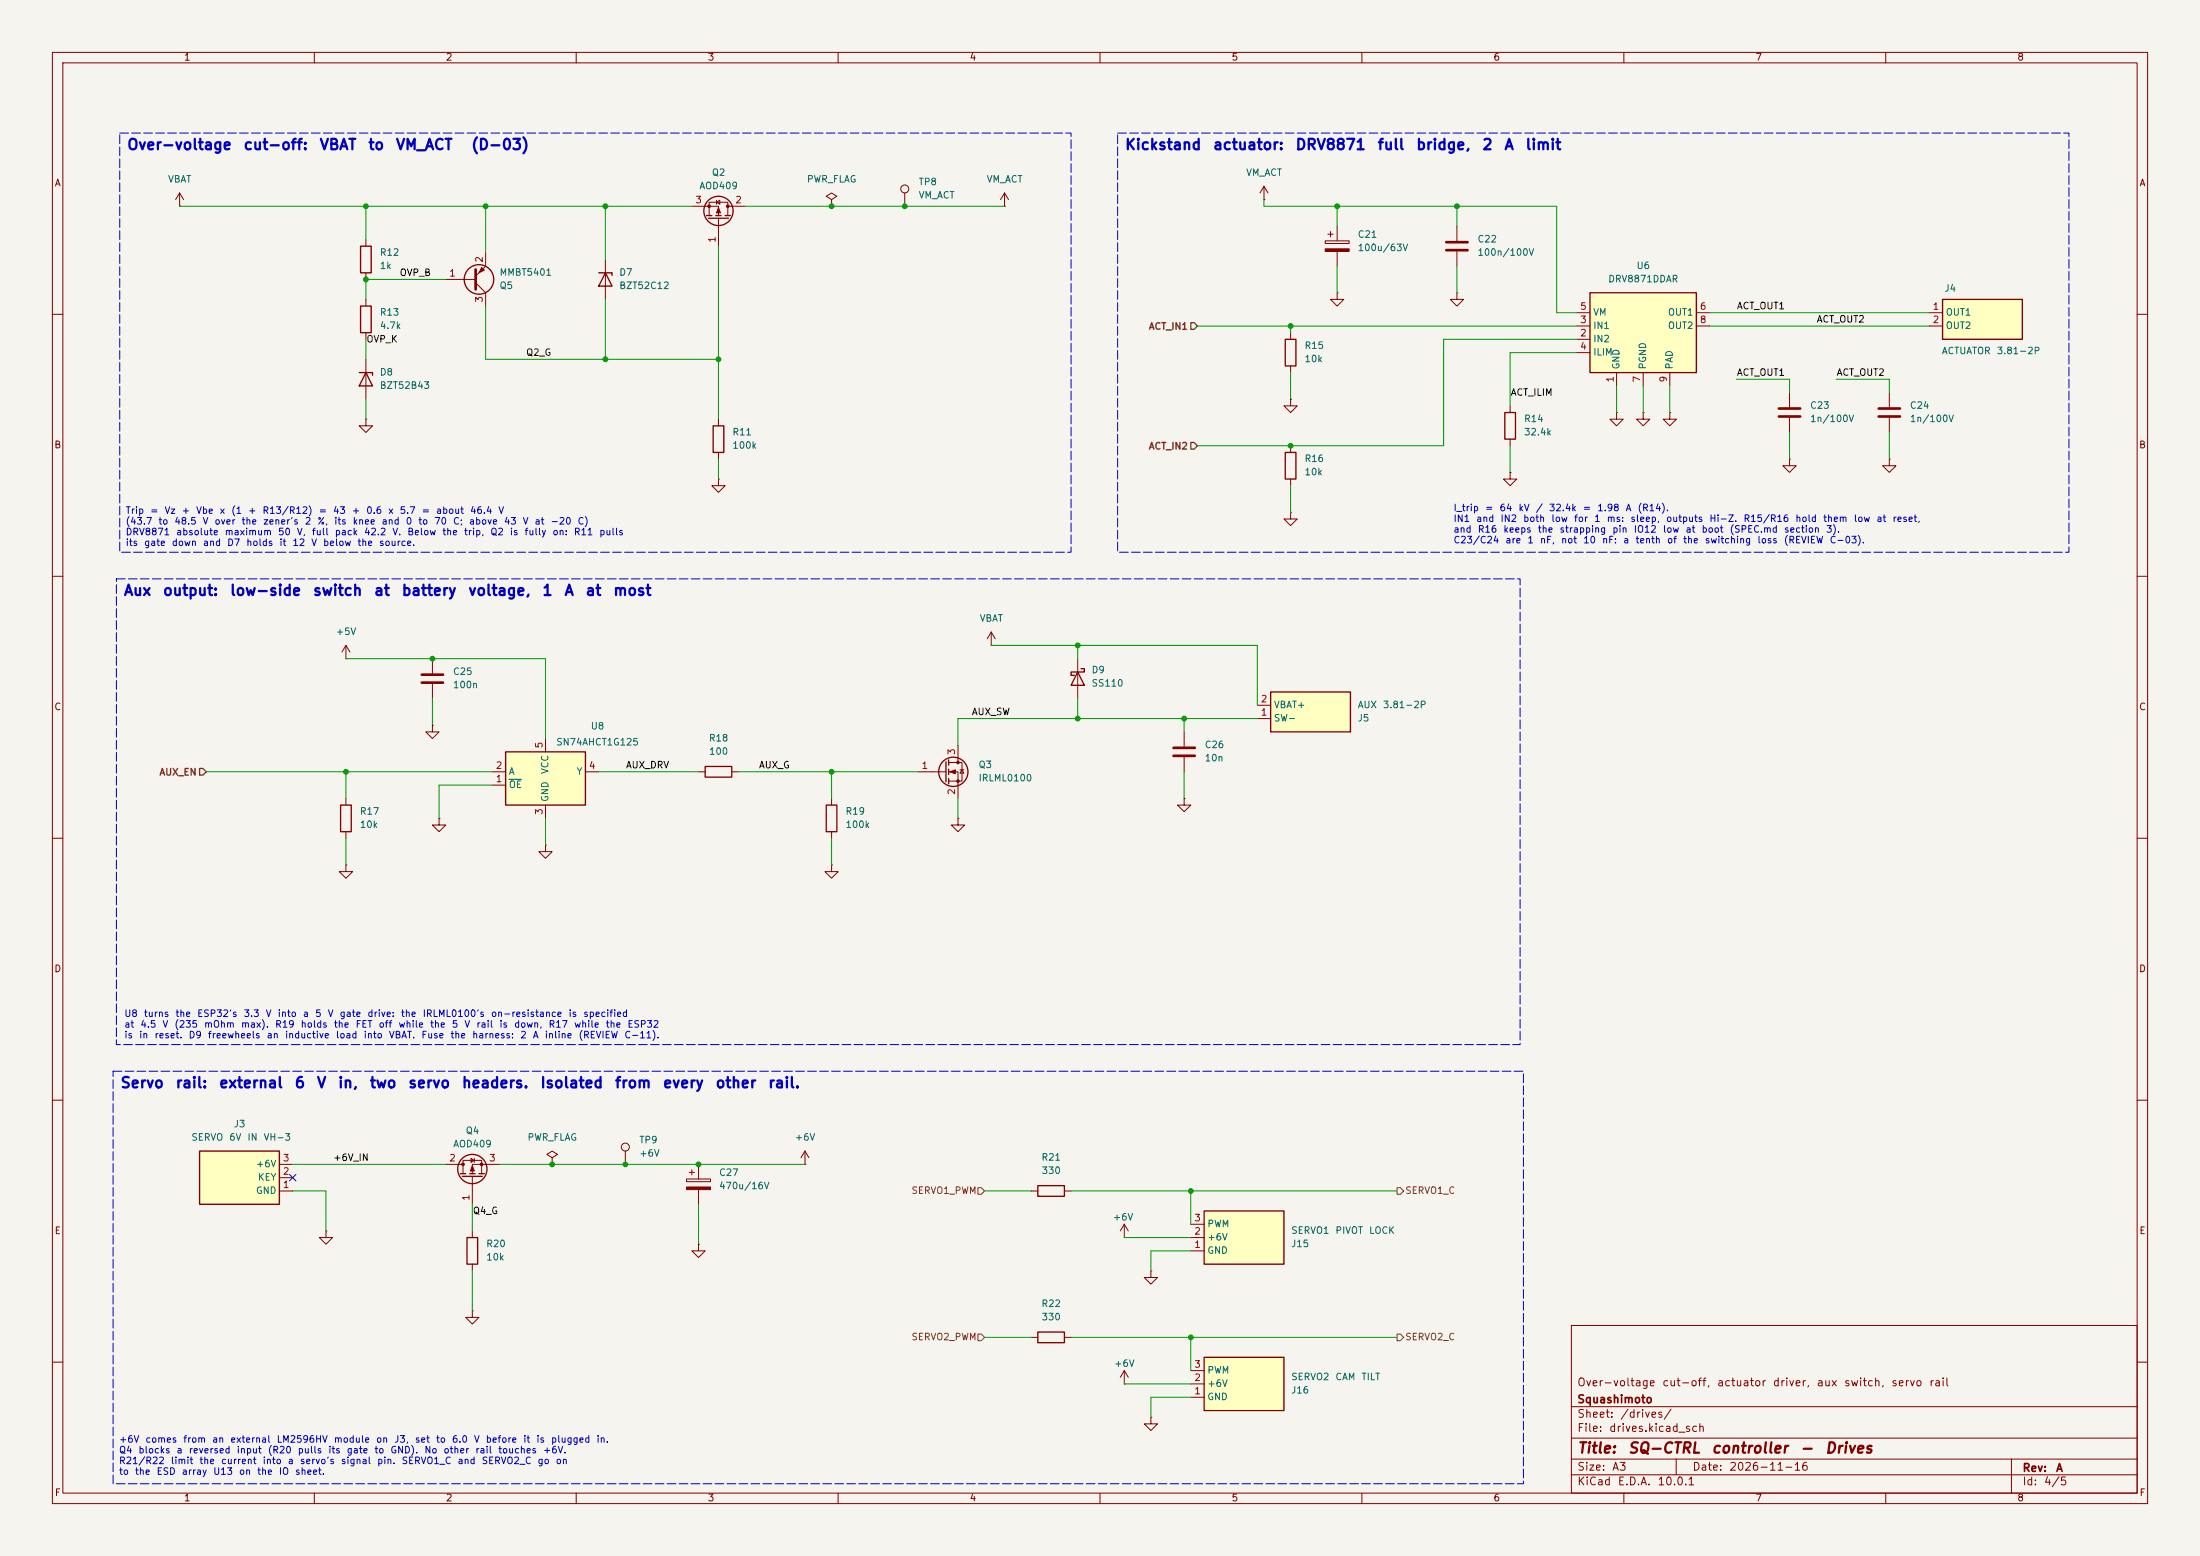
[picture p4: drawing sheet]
<svg xmlns="http://www.w3.org/2000/svg" width="420mm" height="297mm" viewBox="0 0 420 297" stroke-linecap="round" stroke-linejoin="round" font-family="sans-serif">
<path d="M0 0h420v297h-420z" fill="#f5f4ef" stroke="#f5f4ef" stroke-width=".19"/>
<g fill="none" stroke="#840000" stroke-width=".19">
<path d="M10 10h400v277h-400zM12 12h396v273h-396zM60 10v2M110 10v2M160 10v2M210 10v2M260 10v2M310 10v2M360 10v2M34.3 39.4h.1M34.3 36.8l-.8 1.3M34.3 36.8l.8 1.3"/>
<path d="M34.3 36.8v2.6M132.1 39.4h5.1v1.7M136.8 38.6l.6-.4v.8zM136.8 38.2v.8M138.9 39.4h3.3M158.7 38.1l1.1-.6-1.1-.7-1 .7 1 .6v1.3M158.7 39.4h.1M135.4 41.1v-2.5h3.5v2.5M137.2 41.7v5.3M10 60h2M246.4 76.2v1.3h1.2l-1.2 1.2-1.3-1.2h1.3M246.4 76.2h.1"/>
<path d="M408 60h2M137.2 91.4v1.3h1.2l-1.2 1.3-1.3-1.3h1.3M137.2 91.4h.1M341.6 87.6v1.3h1.3l-1.3 1.3-1.2-1.3h1.2M341.6 87.6h.1M10 110h2M408 110h2M226.1 139.7v2.8M10 160h2M226.1 144.5v2.8M408 160h2M10 210h2"/>
<path d="M408 210h2M85.1 222.2h3.3M88.4 224v-2.5h3.5v2.5M89.9 221.1l.7 .4-.7 .4zM90.2 224.5v5.4M90.6 221.1v.8M95.2 222.2h-5v1.8M105.4 221l1-.7-1-.6-1 .6 1 .7v1.2M105.4 222.2h.1M196.8 255.3h1.3M203.2 255.3h1.3M300 253h108v32h-108z"/>
<path d="M10 260h2M300 278.5h108M300 274.5h108M300 268.5h108M320 278.5v3M384 278.5v6.5M408 260h2M60 285v2M110 285v2M160 285v2M210 285v2M260 285v2"/>
<path d="M300 281.5h108M310 285v2M360 285v2"/>
</g>
<g fill="none" stroke="#840000" stroke-width=".25">
<path d="M134.9 41.1h1M135.3 41.7h3.8M136.7 41.1h1M138.4 41.1h1M87.9 224h1M88.3 224.5h3.8M89.7 224h1M91.4 224h1.1M198.1 254.3h5.1v2h-5.1z"/>
<circle cx="137.2" cy="40.3" r="2.79"/>
<circle cx="90.2" cy="223.1" r="2.79"/>
</g>
<g fill="#840000" stroke="#840000" stroke-width=".19">
<path d="M90.2 222.5l.4 1h-.8z"/>
<path d="M137.2 39.6l.3 1h-.7z"/>
<circle cx="88.4" cy="222.2" r=".25"/>
<circle cx="91.9" cy="222.2" r=".25"/>
<circle cx="138.9" cy="39.4" r=".25"/>
<circle cx="135.4" cy="39.4" r=".25"/>
</g>
<path d="M224 142.7h4.1M224 144.3h4.1" fill="none" stroke="#840000" stroke-width=".51"/>
<path d="M38.1 219.7h15.2v10.2h-15.2z" fill="#ffffc2"/>
<g fill="none" stroke="#840000" stroke-width=".25">
<path d="M114.3 52.1h2.5v.5M115.6 52.1l1.2 2.5h-2.5zM68.6 71.1h2.5v.5M69.8 71.1l1.3 2.6h-2.5zM245.4 64.8h2v5.1h-2zM205.7 128.3l1.3 2.5h-2.5zM206.4 127.6h.6v.7h-2.5v.6h.6M65 153.7h2.1v5.1h-2.1zM38.1 219.7h15.2v10.2h-15.2zM89.2 236.2h2v5.1h-2zM198.1 226.3h5.1v2h-5.1z"/>
<circle cx="91.4" cy="53.3" r="2.82"/>
</g>
<g fill="none" stroke="#840000" stroke-width=".19">
<path d="M172.7 36.8v2.6M191.8 39.4h.1M191.8 36.8l-.8 1.3M191.8 36.8l.7 1.3M191.8 36.8v2.6M241.3 38.1h.1M241.3 35.6l-.8 1.2M241.3 35.6l.8 1.2M241.3 35.6v2.5M85.1 53.3h5.7M90.8 54l1.9 1.9v2.5M92.7 48.3v2.5l-1.9 1.9"/>
<path d="M115.6 49.5v7.7M253 46h4.6v.5h-4.6zM253.5 44.7h1M254 44.2v1M255.3 55.9v1.3h1.2l-1.2 1.2-1.3-1.2h1.3M255.3 55.9h.1M255.3 43.2v2.8M255.3 48v2.8M278.1 55.9v1.3h1.3l-1.3 1.2-1.2-1.2h1.2M278.1 55.9h.1M278.1 43.2v2.8M278.1 48v2.8"/>
<path d="M69.8 68.6v7.6M246.4 63.5v1.3M246.4 69.9v1.2M341.6 74.9v2.8M341.6 79.8v2.8M69.8 80v1.3h1.3l-1.3 1.3-1.2-1.3h1.2M69.8 80h.1M360.7 87.6v1.3h1.2l-1.2 1.3-1.3-1.3h1.3M360.7 87.6h.1M66 125.7h.1M66 123.2v2.5M66 123.2l-.7 1.3"/>
<path d="M66 123.2l.8 1.3M82.5 138.4v1.3h1.3l-1.3 1.3-1.2-1.3h1.2M82.5 138.4h.1M82.5 125.7v2.8M82.5 130.6v2.8M205.7 125.7v7.7M66 152.4v1.3M66 158.8v1.2M83.8 156.2v1.3h1.3l-1.3 1.3-1.3-1.3h1.3M83.8 156.2h.1M226.1 152.4v1.3h1.2l-1.2 1.2-1.3-1.2h1.3M226.1 152.4h.1"/>
<path d="M66 165.1v1.3h1.3l-1.3 1.2-1.2-1.2h1.2M66 165.1h.1M104.1 161.3v1.3h1.3l-1.3 1.2-1.2-1.2h1.2M104.1 161.3h.1M53.3 227.3h2.6M53.3 224.8h2.6M53.3 222.2h2.6M62.2 234.9v1.3h1.3l-1.3 1.3-1.2-1.3h1.2M62.2 234.9h.1M90.2 234.9v1.3M196.8 227.3h1.3M203.2 227.3h1.3"/>
<path d="M214.6 236.2h.1M214.6 233.7v2.5M214.6 233.7l-.7 1.2M214.6 233.7l.8 1.2M90.2 250.2v1.3h1.2l-1.2 1.2-1.3-1.2h1.3M90.2 250.2h.1M90.2 241.3v1.3M219.7 242.6v1.2h1.3l-1.3 1.3-1.3-1.3h1.3M219.7 242.6h.1M214.6 264.2h.1M214.6 261.6l-.7 1.3M214.6 261.6l.8 1.3"/>
<path d="M214.6 261.6v2.6"/>
<circle cx="172.7" cy="36.1" r=".76"/>
</g>
<g fill="#840000" stroke="#840000" stroke-width=".19">
<path d="M253 47.5h4.6v.5h-4.6z"/>
<path d="M91.9 51.1l.6 .5-1.1 .5z"/>
</g>
<path d="M90.8 51.4v3.8M276.1 46.2h4.1M276.1 47.8h4.1M339.6 78h4.1M339.6 79.5h4.1M80.5 128.8h4.1M80.5 130.3h4.1" fill="none" stroke="#840000" stroke-width=".51"/>
<path d="M303.5 55.9h20.3v15.2h-20.3z" fill="#ffffc2"/>
<path d="M303.5 55.9h20.3v15.2h-20.3z" fill="none" stroke="#840000" stroke-width=".25"/>
<path d="M301 59.7h2.5M323.8 59.7h2.6M301 64.8h2.5M301 62.2h2.5M301 67.3h2.5M308.6 71.1v2.6M313.7 71.1v2.6M318.8 71.1v2.6M323.8 62.2h2.6M246.4 97.8v1.3h1.2l-1.2 1.2-1.3-1.2h1.3M246.4 97.8h.1" fill="none" stroke="#840000" stroke-width=".19"/>
<path d="M370.8 57.2h15.3v7.6h-15.3z" fill="#ffffc2"/>
<path d="M370.8 57.2h15.3v7.6h-15.3zM287.3 78.7h2v5.1h-2zM245.4 86.4h2v5h-2z" fill="none" stroke="#840000" stroke-width=".25"/>
<g fill="none" stroke="#840000" stroke-width=".19">
<path d="M368.3 59.7h2.5M288.3 77.5v1.2M308.6 78.7v1.3h1.3l-1.3 1.3-1.3-1.3h1.3M308.6 78.7h.1M313.7 78.7v1.3h1.3l-1.3 1.3-1.3-1.3h1.3M313.7 78.7h.1M318.8 78.7v1.3h1.2l-1.2 1.3-1.3-1.3h1.3M318.8 78.7h.1M360.7 74.9v2.8M360.7 79.8v2.8M368.3 62.2h2.5M246.4 85.1v1.3"/>
<path d="M246.4 91.4v1.3M288.3 90.2v1.2h1.3l-1.3 1.3-1.3-1.3h1.3M288.3 90.2h.1M288.3 83.8v1.3"/>
</g>
<path d="M358.6 78h4.1M358.6 79.5h4.1" fill="none" stroke="#840000" stroke-width=".51"/>
<path d="M96.5 143.5h15.3v10.2h-15.3z" fill="#ffffc2"/>
<path d="M68.8 58.4h2.1v5.1h-2.1zM96.5 143.5h15.3v10.2h-15.3zM157.7 153.7h2.1v5.1h-2.1z" fill="none" stroke="#840000" stroke-width=".25"/>
<g fill="none" stroke="#840000" stroke-width=".19">
<path d="M69.8 57.2v1.2M69.8 63.5v1.3M94 149.9h2.5M94 147.3h2.5M104.1 141v2.5M104.1 153.7v2.5M111.8 147.3h2.5M158.7 152.4v1.3M158.7 158.8v1.2M153.7 219.7l-.8 1.3M153.7 219.7l.7 1.3M153.7 219.7v2.5"/>
<path d="M153.7 222.2h.1"/>
</g>
<path d="M97.2 148.8h2.4" fill="none" stroke="#006464" stroke-width=".19"/>
<path d="M229.9 231.1h15.2v10.2h-15.2z" fill="#ffffc2"/>
<path d="M229.9 231.1h15.2v10.2h-15.2z" fill="none" stroke="#840000" stroke-width=".25"/>
<g fill="none" stroke="#840000" stroke-width=".19">
<path d="M189.2 123.2h.1M189.2 120.7l-.7 1.2M189.2 120.7l.8 1.2M189.2 120.7v2.5M182.9 156.2v1.3h1.2l-1.2 1.3-1.3-1.3h1.3M182.9 156.2h.1M158.7 165.1v1.3h1.3l-1.3 1.2-1.2-1.2h1.2M158.7 165.1h.1M119.4 219.7v2.5M227.3 238.8h2.6M227.3 236.2h2.6M227.3 233.7h2.6"/>
<circle cx="119.4" cy="218.9" r=".76"/>
</g>
<path d="M242.6 132.1h15.2v7.6h-15.2z" fill="#ffffc2"/>
<g fill="none" stroke="#840000" stroke-width=".25">
<path d="M242.6 132.1h15.2v7.6h-15.2zM134.6 146.3h5.1v2h-5.1zM180.6 145.4v3.8M181.1 145v1.1M181.1 146.8v1M181.1 148.6v1"/>
<circle cx="182" cy="147.3" r="2.79"/>
</g>
<path d="M240 137.2h2.6M240 134.6h2.6M133.3 147.3h1.3M139.7 147.3h1.3M175.3 147.3h5.3M181.1 145.5h2.5v3.6h-2.5M181.1 147.3h1.8v5.1M182.9 142.2v3.3M183.3 146.9h.7M183.6 146.9l.4 .7h-.7z" fill="none" stroke="#840000" stroke-width=".19"/>
<g fill="#840000" stroke="#840000" stroke-width=".19">
<path d="M181.4 147.3l1-.4v.8z"/>
<circle cx="182.9" cy="145.5" r=".25"/>
<circle cx="182.9" cy="149.1" r=".25"/>
</g>
<path d="M229.9 259.1h15.2v10.1h-15.2z" fill="#ffffc2"/>
<path d="M68.8 47h2.1v5.1h-2.1zM136.1 81.3h2.1v5.1h-2.1zM229.9 259.1h15.2v10.1h-15.2z" fill="none" stroke="#840000" stroke-width=".25"/>
<g fill="none" stroke="#840000" stroke-width=".19">
<path d="M69.8 45.7v1.3M69.8 52.1v1.2M137.2 80v1.3M137.2 86.4v1.2M131.1 225h4.5v.6h-4.5zM131.6 223.8h1M132.1 223.3v1M133.3 237.5v1.3h1.3l-1.3 1.2-1.2-1.2h1.2M133.3 237.5h.1M133.3 222.2v2.8M133.3 227.1v2.8M219.7 270.5v1.3h1.3l-1.3 1.2-1.3-1.2h1.3"/>
<path d="M219.7 270.5h.1M227.3 266.7h2.6M227.3 264.2h2.6M227.3 261.6h2.6"/>
</g>
<path d="M131.1 226.6h4.5v.5h-4.5z" fill="#840000" stroke="#840000" stroke-width=".19"/>
<path d="M227.3 61.6h.7l.6 .6-.6 .7h-.7zM227.3 84.5h.7l.6 .6-.6 .6h-.7zM38.1 146.7h.6l.7 .6-.7 .7h-.6z" fill="none" stroke="#725600" stroke-width=".25"/>
<path d="M186.7 226.7h.6l.7 .6-.7 .7h-.6zM266.7 226.7h.6l.7 .6-.7 .7h-.6zM186.7 254.6h.6l.7 .7-.7 .6h-.6zM266.7 254.6h.6l.7 .7-.7 .6h-.6z" fill="none" stroke="#725600" stroke-width=".19"/>
<g fill="none" stroke="#009600" stroke-width=".19">
<path d="M34.3 39.4h97.8M69.8 39.4v6.3M92.7 39.4v8.9M115.6 39.4v10.1M142.2 39.4h49.6M241.3 38.1v1.3h55.9v20.3h3.8M255.3 39.4v3.8M278.1 39.4v3.8M85.1 53.3h-15.3v3.9M92.7 58.4v10.2h44.5M115.6 57.2v11.4M137.2 47v33"/>
<path d="M255.3 50.8v5.1M278.1 50.8v5.1M326.4 59.7h41.9M69.8 64.8v3.8M69.8 76.2v3.8M228.6 62.2h72.4M246.4 62.2v1.3M246.4 71.1v5.1M301 67.3h-12.7v10.2M301 64.8h-25.4v20.3h-47M308.6 73.7v5M313.7 73.7v5"/>
<path d="M318.8 73.7v5M326.4 62.2h41.9M331.5 72.4h10.1v2.5M350.5 72.4h10.2v2.5M137.2 87.6v3.8M246.4 92.7v5.1M288.3 85.1v5.1M341.6 82.6v5M360.7 82.6v5M66 125.7h38.1v15.3M82.5 133.4v5M189.2 123.2h50.8v11.4"/>
<path d="M205.7 123.2v2.5M205.7 133.4v3.8M226.1 137.2v2.5M240 137.2h-57.1v5M39.4 147.3h54.6M66 147.3v5.1M94 149.9h-10.2v6.3M104.1 156.2v5.1M114.3 147.3h19M141 147.3h34.3M158.7 147.3v5.1M182.9 152.4v3.8"/>
<path d="M226.1 147.3v5.1M66 160v5.1M158.7 160v5.1M55.9 227.3h6.3v7.6M55.9 222.2h29.2M90.2 229.9v5M95.2 222.2h58.5M133.3 229.9v7.6M188 227.3h8.8M204.5 227.3h62.2M214.6 236.2h12.7M227.3 227.3v6.4"/>
<path d="M227.3 238.8h-7.6v3.8M90.2 242.6v7.6M188 255.3h8.8M204.5 255.3h62.2M227.3 255.3v6.3M214.6 264.2h12.7M227.3 266.7h-7.6v3.8"/>
</g>
<path d="M55.3 224.2l1.2 1.2M56.5 224.2l-1.2 1.2" fill="none" stroke="#000084" stroke-width=".19"/>
<path d="M22.9 25.4h181.6v80h-181.6zM213.4 25.4h181.6v80h-181.6zM22.2 110.5h268v88.9h-268zM21.6 204.5h269.2v78.7h-269.2z" fill="none" stroke="#0000c2" stroke-width=".19" stroke-dasharray="1.7 .6"/>
<g fill="#009600" stroke="#009600" stroke-width=".19">
<circle cx="226.1" cy="137.2" r=".46"/>
<circle cx="205.7" cy="123.2" r=".46"/>
<circle cx="205.7" cy="137.2" r=".46"/>
<circle cx="115.6" cy="68.6" r=".46"/>
<circle cx="115.6" cy="39.4" r=".46"/>
<circle cx="158.7" cy="39.4" r=".46"/>
<circle cx="92.7" cy="39.4" r=".46"/>
<circle cx="137.2" cy="68.6" r=".46"/>
<circle cx="246.4" cy="62.2" r=".46"/>
<circle cx="246.4" cy="85.1" r=".46"/>
<circle cx="255.3" cy="39.4" r=".46"/>
<circle cx="227.3" cy="227.3" r=".46"/>
<circle cx="227.3" cy="255.3" r=".46"/>
<circle cx="82.5" cy="125.7" r=".46"/>
<circle cx="66" cy="147.3" r=".46"/>
<circle cx="119.4" cy="222.2" r=".46"/>
<circle cx="172.7" cy="39.4" r=".46"/>
<circle cx="278.1" cy="39.4" r=".46"/>
<circle cx="105.4" cy="222.2" r=".46"/>
<circle cx="133.3" cy="222.2" r=".46"/>
<circle cx="158.7" cy="147.3" r=".46"/>
<circle cx="69.8" cy="53.3" r=".46"/>
<circle cx="69.8" cy="39.4" r=".46"/>
</g>
<g font-size="2" fill="#0000c2">
<text x="24.1" y="29.1">Over-voltage</text>
<text x="46.4" y="29.1">cut-off:</text>
<text x="60.9" y="29.1">VBAT</text>
<text x="70.1" y="29.1">to</text>
<text x="75.4" y="29.1">VM_ACT</text>
<text x="89.8" y="29.1">(D-03)</text>
<text x="214.6" y="29.1">Kickstand</text>
<text x="231.4" y="29.1">actuator:</text>
<text x="247.2" y="29.1">DRV8871</text>
<text x="262.8" y="29.1">full</text>
<text x="270.2" y="29.1">bridge,</text>
<text x="282.8" y="29.1">2</text>
<text x="287" y="29.1">A</text>
<text x="291.1" y="29.1">limit</text>
<text x="23.5" y="114.2">Aux</text>
<text x="31" y="114.2">output:</text>
<text x="43.8" y="114.2">low-side</text>
<text x="59.6" y="114.2">switch</text>
<text x="71.3" y="114.2">at</text>
<text x="76.5" y="114.2">battery</text>
<text x="89.2" y="114.2">voltage,</text>
<text x="103.4" y="114.2">1</text>
<text x="107.6" y="114.2">A</text>
<text x="111.6" y="114.2">at</text>
<text x="116.9" y="114.2">most</text>
<text x="22.9" y="208.2">Servo</text>
<text x="33.4" y="208.2">rail:</text>
<text x="41.7" y="208.2">external</text>
<text x="56.1" y="208.2">6</text>
<text x="60.3" y="208.2">V</text>
<text x="64.4" y="208.2">in,</text>
<text x="70.4" y="208.2">two</text>
<text x="77.8" y="208.2">servo</text>
<text x="88" y="208.2">headers.</text>
<text x="103" y="208.2">Isolated</text>
<text x="117.2" y="208.2">from</text>
<text x="126.4" y="208.2">every</text>
<text x="136.5" y="208.2">other</text>
<text x="146.5" y="208.2">rail.</text>
</g>
<g font-size="2" fill="#840000">
<text x="301" y="277.9">Title:</text>
<text x="310.6" y="277.9">SQ-CTRL</text>
<text x="326.6" y="277.9">controller</text>
<text x="343.5" y="277.9">-</text>
<text x="348.3" y="277.9">Drives</text>
</g>
<g font-size="1.5" fill="#840000">
<text x="301" y="268.2">Squashimoto</text>
<text x="301" y="265">Over-voltage</text>
<text x="317.2" y="265">cut-off,</text>
<text x="327.7" y="265">actuator</text>
<text x="338.3" y="265">driver,</text>
<text x="346.7" y="265">aux</text>
<text x="351.9" y="265">switch,</text>
<text x="360.9" y="265">servo</text>
<text x="368.2" y="265">rail</text>
<text x="301" y="273.7">File:</text>
<text x="301" y="271">Sheet:</text>
<text x="307.1" y="273.7">drives.kicad_sch</text>
<text x="309.2" y="271">/drives/</text>
<text x="301" y="281.1">Size:</text>
<text x="307.6" y="281.1">A3</text>
<text x="323" y="281.1">Date:</text>
<text x="330" y="281.1">2026-11-16</text>
<text x="386" y="281.3">Rev:</text>
<text x="392.4" y="281.3">A</text>
<text x="301" y="283.9">KiCad</text>
<text x="308.7" y="283.9">E.D.A.</text>
<text x="316.3" y="283.9">10.0.1</text>
<text x="386" y="283.9">Id:</text>
<text x="390.1" y="283.9">4/5</text>
</g>
<g font-size="1.3" fill="#840000">
<text x="35" y="11.9">1</text>
<text x="85" y="11.9">2</text>
<text x="135" y="11.9">3</text>
<text x="185" y="11.9">4</text>
<text x="235" y="11.9">5</text>
<text x="285" y="11.9">6</text>
<text x="335" y="11.9">7</text>
<text x="385" y="11.9">8</text>
<text x="10.3" y="35.9">A</text>
<text x="408.3" y="35.9">A</text>
<text x="10.3" y="85.9">B</text>
<text x="408.2" y="85.9">B</text>
<text x="10.3" y="135.9">C</text>
<text x="408.2" y="135.9">C</text>
<text x="10.3" y="185.9">D</text>
<text x="408.2" y="185.9">D</text>
<text x="10.3" y="235.9">E</text>
<text x="408.3" y="235.9">E</text>
<text x="10.3" y="285.9">F</text>
<text x="35" y="286.9">1</text>
<text x="85" y="286.9">2</text>
<text x="135" y="286.9">3</text>
<text x="185" y="286.9">4</text>
<text x="235" y="286.9">5</text>
<text x="285" y="286.9">6</text>
<text x="335" y="286.9">7</text>
<text x="385" y="286.9">8</text>
<text x="408.3" y="285.9">F</text>
</g>
<g font-size="1.3" fill="#006464">
<text x="32" y="35.2">VBAT</text>
<text x="135.8" y="33.9">Q2</text>
<text x="153.9" y="35.2">PWR_FLAG</text>
<text x="175.3" y="35.7">TP8</text>
<text x="188.3" y="35.2">VM_ACT</text>
<text x="237.8" y="33.9">VM_ACT</text>
<text x="133.4" y="36.4">AOD409</text>
<text x="175.3" y="38.2">VM_ACT</text>
<text x="259.1" y="45.7">C21</text>
<text x="281.9" y="46.6">C22</text>
<text x="72.4" y="49.1">R12</text>
<text x="72.4" y="51.7">1k</text>
<text x="95.3" y="52.9">MMBT5401</text>
<text x="118.1" y="52.9">D7</text>
<text x="259.1" y="48.2">100u/63V</text>
<text x="281.9" y="49.1">100n/100V</text>
<text x="312.3" y="51.7">U6</text>
<text x="95.3" y="55.5">Q5</text>
<text x="118.1" y="55.5">BZT52C12</text>
<text x="306.9" y="54.2">DRV8871DDAR</text>
<text x="371.1" y="56">J4</text>
<text x="72.4" y="63.1">4.7k</text>
<text x="72.4" y="60.6">R13</text>
<text x="304" y="65.6">IN2</text>
<text x="304" y="63.1">IN1</text>
<text x="304" y="60.6">VM</text>
<text x="318.3" y="60.6">OUT1</text>
<text x="318.3" y="63.1">OUT2</text>
<text x="371.3" y="60.6">OUT1</text>
<text x="371.3" y="63.1">OUT2</text>
<text x="72.4" y="72">D8</text>
<text x="248.9" y="69.4">10k</text>
<text x="248.9" y="66.9">R15</text>
<text x="304" y="68.2">ILIM</text>
<text x="309.5" y="70.6" transform="rotate(-90 309.5 70.6)">GND</text>
<text x="314.6" y="70.6" transform="rotate(-90 314.6 70.6)">PGND</text>
<text x="319.6" y="70.6" transform="rotate(-90 319.6 70.6)">PAD</text>
<text x="370.6" y="67.9">ACTUATOR</text>
<text x="381.1" y="67.9">3.81-2P</text>
<text x="72.4" y="74.5">BZT52B43</text>
<text x="139.7" y="83.4">R11</text>
<text x="290.8" y="80.9">R14</text>
<text x="290.8" y="83.4">32.4k</text>
<text x="345.4" y="80.9">1n/100V</text>
<text x="345.4" y="78.3">C23</text>
<text x="364.5" y="80.9">1n/100V</text>
<text x="364.5" y="78.3">C24</text>
<text x="139.7" y="86">100k</text>
<text x="248.9" y="88.5">R16</text>
<text x="248.9" y="91">10k</text>
<text x="186.9" y="119">VBAT</text>
<text x="64" y="121.5">+5V</text>
<text x="86.4" y="131.7">100n</text>
<text x="86.4" y="129.1">C25</text>
<text x="208.3" y="128.8">D9</text>
<text x="208.3" y="131.4">SS110</text>
<text x="243.1" y="135.5">VBAT+</text>
<text x="259.1" y="135.5">AUX</text>
<text x="263.9" y="135.5">3.81-2P</text>
<text x="106.1" y="142.6">SN74AHCT1G125</text>
<text x="112.7" y="139.5">U8</text>
<text x="135.2" y="141.8">R18</text>
<text x="229.9" y="143.1">C26</text>
<text x="243.1" y="138">SW-</text>
<text x="259.1" y="138">J5</text>
<text x="97" y="148.2">A</text>
<text x="105" y="147.8" transform="rotate(-90 105 147.8)">VCC</text>
<text x="110" y="148.2">Y</text>
<text x="135.2" y="144.4">100</text>
<text x="186.7" y="146.9">Q3</text>
<text x="186.7" y="149.5">IRLML0100</text>
<text x="229.9" y="145.6">10n</text>
<text x="68.6" y="155.8">R17</text>
<text x="97" y="150.7">OE</text>
<text x="105" y="153.2" transform="rotate(-90 105 153.2)">GND</text>
<text x="161.3" y="155.8">R19</text>
<text x="68.6" y="158.3">10k</text>
<text x="161.3" y="158.3">100k</text>
<text x="44.5" y="215.5">J3</text>
<text x="36.4" y="218">SERVO</text>
<text x="43.6" y="218">6V</text>
<text x="47.1" y="218">IN</text>
<text x="50.2" y="218">VH-3</text>
<text x="86.4" y="219.3">AOD409</text>
<text x="88.8" y="216.8">Q4</text>
<text x="100.6" y="218">PWR_FLAG</text>
<text x="121.9" y="218.5">TP9</text>
<text x="121.9" y="221.1">+6V</text>
<text x="151.6" y="218">+6V</text>
<text x="198.7" y="221.8">R21</text>
<text x="48.8" y="223.1">+6V</text>
<text x="49.1" y="225.7">KEY</text>
<text x="137.2" y="224.8">C27</text>
<text x="137.2" y="227.3">470u/16V</text>
<text x="198.7" y="224.4">330</text>
<text x="48.8" y="228.2">GND</text>
<text x="212.3" y="233.3">+6V</text>
<text x="92.7" y="238.4">R20</text>
<text x="230.4" y="239.6">GND</text>
<text x="230.4" y="237.1">+6V</text>
<text x="230.4" y="234.5">PWM</text>
<text x="246.4" y="238.4">J15</text>
<text x="246.4" y="235.8">SERVO1</text>
<text x="254.8" y="235.8">PIVOT</text>
<text x="261.2" y="235.8">LOCK</text>
<text x="92.7" y="240.9">10k</text>
<text x="198.7" y="249.8">R22</text>
<text x="198.7" y="252.3">330</text>
<text x="212.6" y="261.2">+6V</text>
<text x="230.4" y="262.5">PWM</text>
<text x="246.4" y="263.8">SERVO2</text>
<text x="254.8" y="263.8">CAM</text>
<text x="259.8" y="263.8">TILT</text>
<text x="230.4" y="267.6">GND</text>
<text x="230.4" y="265">+6V</text>
<text x="246.4" y="266.3">J16</text>
</g>
<g font-size="1.3" fill="#a90000">
<text x="132.6" y="39.1">3</text>
<text x="140.3" y="39.1">2</text>
<text x="136.9" y="46.4" transform="rotate(-90 136.9 46.4)">1</text>
<text x="85.7" y="53.1">1</text>
<text x="92.5" y="50.2" transform="rotate(-90 92.5 50.2)">2</text>
<text x="92.5" y="57.9" transform="rotate(-90 92.5 57.9)">3</text>
<text x="301.6" y="59.4">5</text>
<text x="324.4" y="59.4">6</text>
<text x="368.9" y="59.4">1</text>
<text x="301.6" y="64.5">2</text>
<text x="301.6" y="62">3</text>
<text x="324.4" y="62">8</text>
<text x="368.9" y="62">2</text>
<text x="301.6" y="67.1">4</text>
<text x="308.4" y="73.1" transform="rotate(-90 308.4 73.1)">1</text>
<text x="313.4" y="73.1" transform="rotate(-90 313.4 73.1)">7</text>
<text x="318.5" y="73.1" transform="rotate(-90 318.5 73.1)">9</text>
<text x="240.6" y="136.9">1</text>
<text x="240.6" y="134.4">2</text>
<text x="103.9" y="142.9" transform="rotate(-90 103.9 142.9)">5</text>
<text x="94.5" y="149.6">1</text>
<text x="94.5" y="147.1">2</text>
<text x="112.3" y="147.1">4</text>
<text x="175.8" y="147.1">1</text>
<text x="182.6" y="144.2" transform="rotate(-90 182.6 144.2)">3</text>
<text x="103.9" y="155.6" transform="rotate(-90 103.9 155.6)">3</text>
<text x="182.6" y="151.8" transform="rotate(-90 182.6 151.8)">2</text>
<text x="53.9" y="222">3</text>
<text x="85.7" y="222">2</text>
<text x="93.3" y="222">3</text>
<text x="53.9" y="227.1">1</text>
<text x="53.9" y="224.5">2</text>
<text x="89.9" y="229.3" transform="rotate(-90 89.9 229.3)">1</text>
<text x="227.9" y="233.4">3</text>
<text x="227.9" y="238.5">1</text>
<text x="227.9" y="236">2</text>
<text x="227.9" y="263.9">2</text>
<text x="227.9" y="261.4">3</text>
<text x="227.9" y="266.4">1</text>
</g>
<g font-size="1.3" fill="#0f0f0f">
<text x="76.2" y="53">OVP_B</text>
<text x="331.5" y="59.3">ACT_OUT1</text>
<text x="69.8" y="65.7">OVP_K</text>
<text x="346.7" y="61.9">ACT_OUT2</text>
<text x="100.3" y="68.2">Q2_G</text>
<text x="288.3" y="75.9">ACT_ILIM</text>
<text x="331.5" y="72">ACT_OUT1</text>
<text x="350.5" y="72">ACT_OUT2</text>
<text x="185.4" y="136.8">AUX_SW</text>
<text x="119.4" y="147">AUX_DRV</text>
<text x="144.8" y="147">AUX_G</text>
<text x="63.5" y="221.9">+6V_IN</text>
<text x="90.2" y="232.1">Q4_G</text>
</g>
<g font-size="1.3" fill="#725600">
<text x="219.2" y="63.2">ACT_IN1</text>
<text x="219.2" y="86.1">ACT_IN2</text>
<text x="30.3" y="148.3">AUX_EN</text>
<text x="173.9" y="228.2">SERVO1_PWM</text>
<text x="268.2" y="228.2">SERVO1_C</text>
<text x="173.9" y="256.1">SERVO2_PWM</text>
<text x="268.2" y="256.1">SERVO2_C</text>
</g>
<g font-size="1.3" fill="#0000c2">
<text x="23.9" y="98.4">Trip</text>
<text x="23.9" y="100.4">(43.7</text>
<text x="28.6" y="98.4">=</text>
<text x="30.1" y="100.4">to</text>
<text x="31.3" y="98.4">Vz</text>
<text x="33.2" y="100.4">48.5</text>
<text x="34.6" y="98.4">+</text>
<text x="37.3" y="98.4">Vbe</text>
<text x="38.6" y="100.4">V</text>
<text x="40.8" y="100.4">over</text>
<text x="41.8" y="98.4">x</text>
<text x="44" y="98.4">(1</text>
<text x="46" y="100.4">the</text>
<text x="47.3" y="98.4">+</text>
<text x="50" y="98.4">R13/R12)</text>
<text x="50.1" y="100.4">zener's</text>
<text x="58.1" y="100.4">2</text>
<text x="60.5" y="100.4">%,</text>
<text x="60.7" y="98.4">=</text>
<text x="63.5" y="98.4">43</text>
<text x="63.7" y="100.4">its</text>
<text x="67.1" y="98.4">+</text>
<text x="67.2" y="100.4">knee</text>
<text x="69.8" y="98.4">0.6</text>
<text x="72.7" y="100.4">and</text>
<text x="74" y="98.4">x</text>
<text x="76.2" y="98.4">5.7</text>
<text x="77.4" y="100.4">0</text>
<text x="79.7" y="100.4">to</text>
<text x="80.4" y="98.4">=</text>
<text x="82.8" y="100.4">70</text>
<text x="83.1" y="98.4">about</text>
<text x="86.4" y="100.4">C;</text>
<text x="89.4" y="100.4">above</text>
<text x="89.6" y="98.4">46.4</text>
<text x="95" y="98.4">V</text>
<text x="96.1" y="100.4">43</text>
<text x="99.7" y="100.4">V</text>
<text x="101.9" y="100.4">at</text>
<text x="105" y="100.4">-20</text>
<text x="110.1" y="100.4">C)</text>
<text x="277.4" y="97.9">I_trip</text>
<text x="277.4" y="99.9">IN1</text>
<text x="277.4" y="102">and</text>
<text x="281.7" y="99.9">and</text>
<text x="282" y="102">R16</text>
<text x="283.4" y="97.9">=</text>
<text x="286.2" y="97.9">64</text>
<text x="286.3" y="99.9">IN2</text>
<text x="286.9" y="102">keeps</text>
<text x="289.8" y="97.9">kV</text>
<text x="290.7" y="99.9">both</text>
<text x="293.1" y="97.9">/</text>
<text x="293.5" y="102">the</text>
<text x="295.6" y="97.9">32.4k</text>
<text x="296" y="99.9">low</text>
<text x="297.6" y="102">strapping</text>
<text x="300.4" y="99.9">for</text>
<text x="302" y="97.9">=</text>
<text x="304.2" y="99.9">1</text>
<text x="304.8" y="97.9">1.98</text>
<text x="306.6" y="99.9">ms:</text>
<text x="307.7" y="102">pin</text>
<text x="310.2" y="97.9">A</text>
<text x="311.1" y="99.9">sleep,</text>
<text x="311.8" y="102">IO12</text>
<text x="312.5" y="97.9">(R14).</text>
<text x="317.3" y="102">low</text>
<text x="318" y="99.9">outputs</text>
<text x="321.7" y="102">at</text>
<text x="324.7" y="102">boot</text>
<text x="326.2" y="99.9">Hi-Z.</text>
<text x="330.1" y="102">(SPEC.md</text>
<text x="332.7" y="99.9">R15/R16</text>
<text x="340.5" y="102">section</text>
<text x="342.6" y="99.9">hold</text>
<text x="347.9" y="99.9">them</text>
<text x="348.5" y="102">3).</text>
<text x="353.8" y="99.9">low</text>
<text x="358.1" y="99.9">at</text>
<text x="361.2" y="99.9">reset,</text>
<text x="23.9" y="102.5">DRV8871</text>
<text x="23.9" y="104.5">its</text>
<text x="27.4" y="104.5">gate</text>
<text x="32.7" y="104.5">down</text>
<text x="33.5" y="102.5">absolute</text>
<text x="38.6" y="104.5">and</text>
<text x="42.8" y="102.5">maximum</text>
<text x="43.3" y="104.5">D7</text>
<text x="46.9" y="104.5">holds</text>
<text x="53" y="102.5">50</text>
<text x="53.2" y="104.5">it</text>
<text x="55.7" y="104.5">12</text>
<text x="56.6" y="102.5">V,</text>
<text x="59.3" y="104.5">V</text>
<text x="59.4" y="102.5">full</text>
<text x="61.6" y="104.5">below</text>
<text x="63.8" y="102.5">pack</text>
<text x="68.1" y="104.5">the</text>
<text x="69.4" y="102.5">42.2</text>
<text x="72.3" y="104.5">source.</text>
<text x="74.8" y="102.5">V.</text>
<text x="77.7" y="102.5">Below</text>
<text x="84.3" y="102.5">the</text>
<text x="88.5" y="102.5">trip,</text>
<text x="93.5" y="102.5">Q2</text>
<text x="97.2" y="102.5">is</text>
<text x="100" y="102.5">fully</text>
<text x="105.4" y="102.5">on:</text>
<text x="109.4" y="102.5">R11</text>
<text x="114.3" y="102.5">pulls</text>
<text x="277.4" y="104">C23/C24</text>
<text x="287.3" y="104">are</text>
<text x="291.5" y="104">1</text>
<text x="293.9" y="104">nF,</text>
<text x="297.9" y="104">not</text>
<text x="302.1" y="104">10</text>
<text x="305.7" y="104">nF:</text>
<text x="309.8" y="104">a</text>
<text x="312.1" y="104">tenth</text>
<text x="318.1" y="104">of</text>
<text x="321.2" y="104">the</text>
<text x="325.4" y="104">switching</text>
<text x="335.4" y="104">loss</text>
<text x="340.4" y="104">(REVIEW</text>
<text x="349.2" y="104">C-03).</text>
<text x="23.6" y="194.4">U8</text>
<text x="23.6" y="196.5">at</text>
<text x="26.7" y="196.5">4.5</text>
<text x="27.4" y="194.4">turns</text>
<text x="30.9" y="196.5">V</text>
<text x="33.2" y="196.5">(235</text>
<text x="33.4" y="194.4">the</text>
<text x="37.5" y="194.4">ESP32's</text>
<text x="38.8" y="196.5">mOhm</text>
<text x="45.9" y="196.5">max).</text>
<text x="46.4" y="194.4">3.3</text>
<text x="50.6" y="194.4">V</text>
<text x="52.4" y="196.5">R19</text>
<text x="52.9" y="194.4">into</text>
<text x="57.3" y="196.5">holds</text>
<text x="57.7" y="194.4">a</text>
<text x="60.1" y="194.4">5</text>
<text x="62.5" y="194.4">V</text>
<text x="63.6" y="196.5">the</text>
<text x="64.7" y="194.4">gate</text>
<text x="67.8" y="196.5">FET</text>
<text x="70" y="194.4">drive:</text>
<text x="72.2" y="196.5">off</text>
<text x="76" y="196.5">while</text>
<text x="76.4" y="194.4">the</text>
<text x="80.6" y="194.4">IRLML0100's</text>
<text x="82" y="196.5">the</text>
<text x="86.1" y="196.5">5</text>
<text x="88.5" y="196.5">V</text>
<text x="90.8" y="196.5">rail</text>
<text x="93.6" y="194.4">on-resistance</text>
<text x="95.2" y="196.5">is</text>
<text x="98" y="196.5">down,</text>
<text x="104.6" y="196.5">R17</text>
<text x="108.4" y="194.4">is</text>
<text x="109.5" y="196.5">while</text>
<text x="111.2" y="194.4">specified</text>
<text x="115.5" y="196.5">the</text>
<text x="119.7" y="196.5">ESP32</text>
<text x="23.6" y="198.5">is</text>
<text x="26.4" y="198.5">in</text>
<text x="29.4" y="198.5">reset.</text>
<text x="35.9" y="198.5">D9</text>
<text x="39.6" y="198.5">freewheels</text>
<text x="50.8" y="198.5">an</text>
<text x="54.3" y="198.5">inductive</text>
<text x="64" y="198.5">load</text>
<text x="69.3" y="198.5">into</text>
<text x="74.1" y="198.5">VBAT.</text>
<text x="80.3" y="198.5">Fuse</text>
<text x="85.9" y="198.5">the</text>
<text x="90" y="198.5">harness:</text>
<text x="99.2" y="198.5">2</text>
<text x="101.6" y="198.5">A</text>
<text x="103.9" y="198.5">inline</text>
<text x="110.3" y="198.5">(REVIEW</text>
<text x="119.1" y="198.5">C-11).</text>
<text x="22.6" y="275.7">+6V</text>
<text x="27.6" y="275.7">comes</text>
<text x="34.9" y="275.7">from</text>
<text x="40.4" y="275.7">an</text>
<text x="43.9" y="275.7">external</text>
<text x="52.7" y="275.7">LM2596HV</text>
<text x="63.6" y="275.7">module</text>
<text x="71.7" y="275.7">on</text>
<text x="75.2" y="275.7">J3,</text>
<text x="79.1" y="275.7">set</text>
<text x="83.1" y="275.7">to</text>
<text x="86.2" y="275.7">6.0</text>
<text x="90.4" y="275.7">V</text>
<text x="92.6" y="275.7">before</text>
<text x="99.8" y="275.7">it</text>
<text x="102.3" y="275.7">is</text>
<text x="105.1" y="275.7">plugged</text>
<text x="113.7" y="275.7">in.</text>
<text x="22.6" y="277.7">Q4</text>
<text x="22.6" y="279.8">R21/R22</text>
<text x="22.6" y="281.8">to</text>
<text x="25.7" y="281.8">the</text>
<text x="26.3" y="277.7">blocks</text>
<text x="29.8" y="281.8">ESD</text>
<text x="32.5" y="279.8">limit</text>
<text x="33.6" y="277.7">a</text>
<text x="34.6" y="281.8">array</text>
<text x="35.9" y="277.7">reversed</text>
<text x="37.9" y="279.8">the</text>
<text x="40.6" y="281.8">U13</text>
<text x="42.1" y="279.8">current</text>
<text x="45.1" y="277.7">input</text>
<text x="45.5" y="281.8">on</text>
<text x="49" y="281.8">the</text>
<text x="50" y="279.8">into</text>
<text x="51" y="277.7">(R20</text>
<text x="53.1" y="281.8">IO</text>
<text x="54.8" y="279.8">a</text>
<text x="56.2" y="281.8">sheet.</text>
<text x="56.7" y="277.7">pulls</text>
<text x="57.1" y="279.8">servo's</text>
<text x="62.6" y="277.7">its</text>
<text x="65" y="279.8">signal</text>
<text x="66.1" y="277.7">gate</text>
<text x="71.4" y="277.7">to</text>
<text x="71.9" y="279.8">pin.</text>
<text x="74.4" y="277.7">GND).</text>
<text x="76.6" y="279.8">SERVO1_C</text>
<text x="80.9" y="277.7">No</text>
<text x="84.6" y="277.7">other</text>
<text x="87.2" y="279.8">and</text>
<text x="90.6" y="277.7">rail</text>
<text x="91.8" y="279.8">SERVO2_C</text>
<text x="95" y="277.7">touches</text>
<text x="102.5" y="279.8">go</text>
<text x="103.5" y="277.7">+6V.</text>
<text x="106" y="279.8">on</text>
</g>
</svg>
